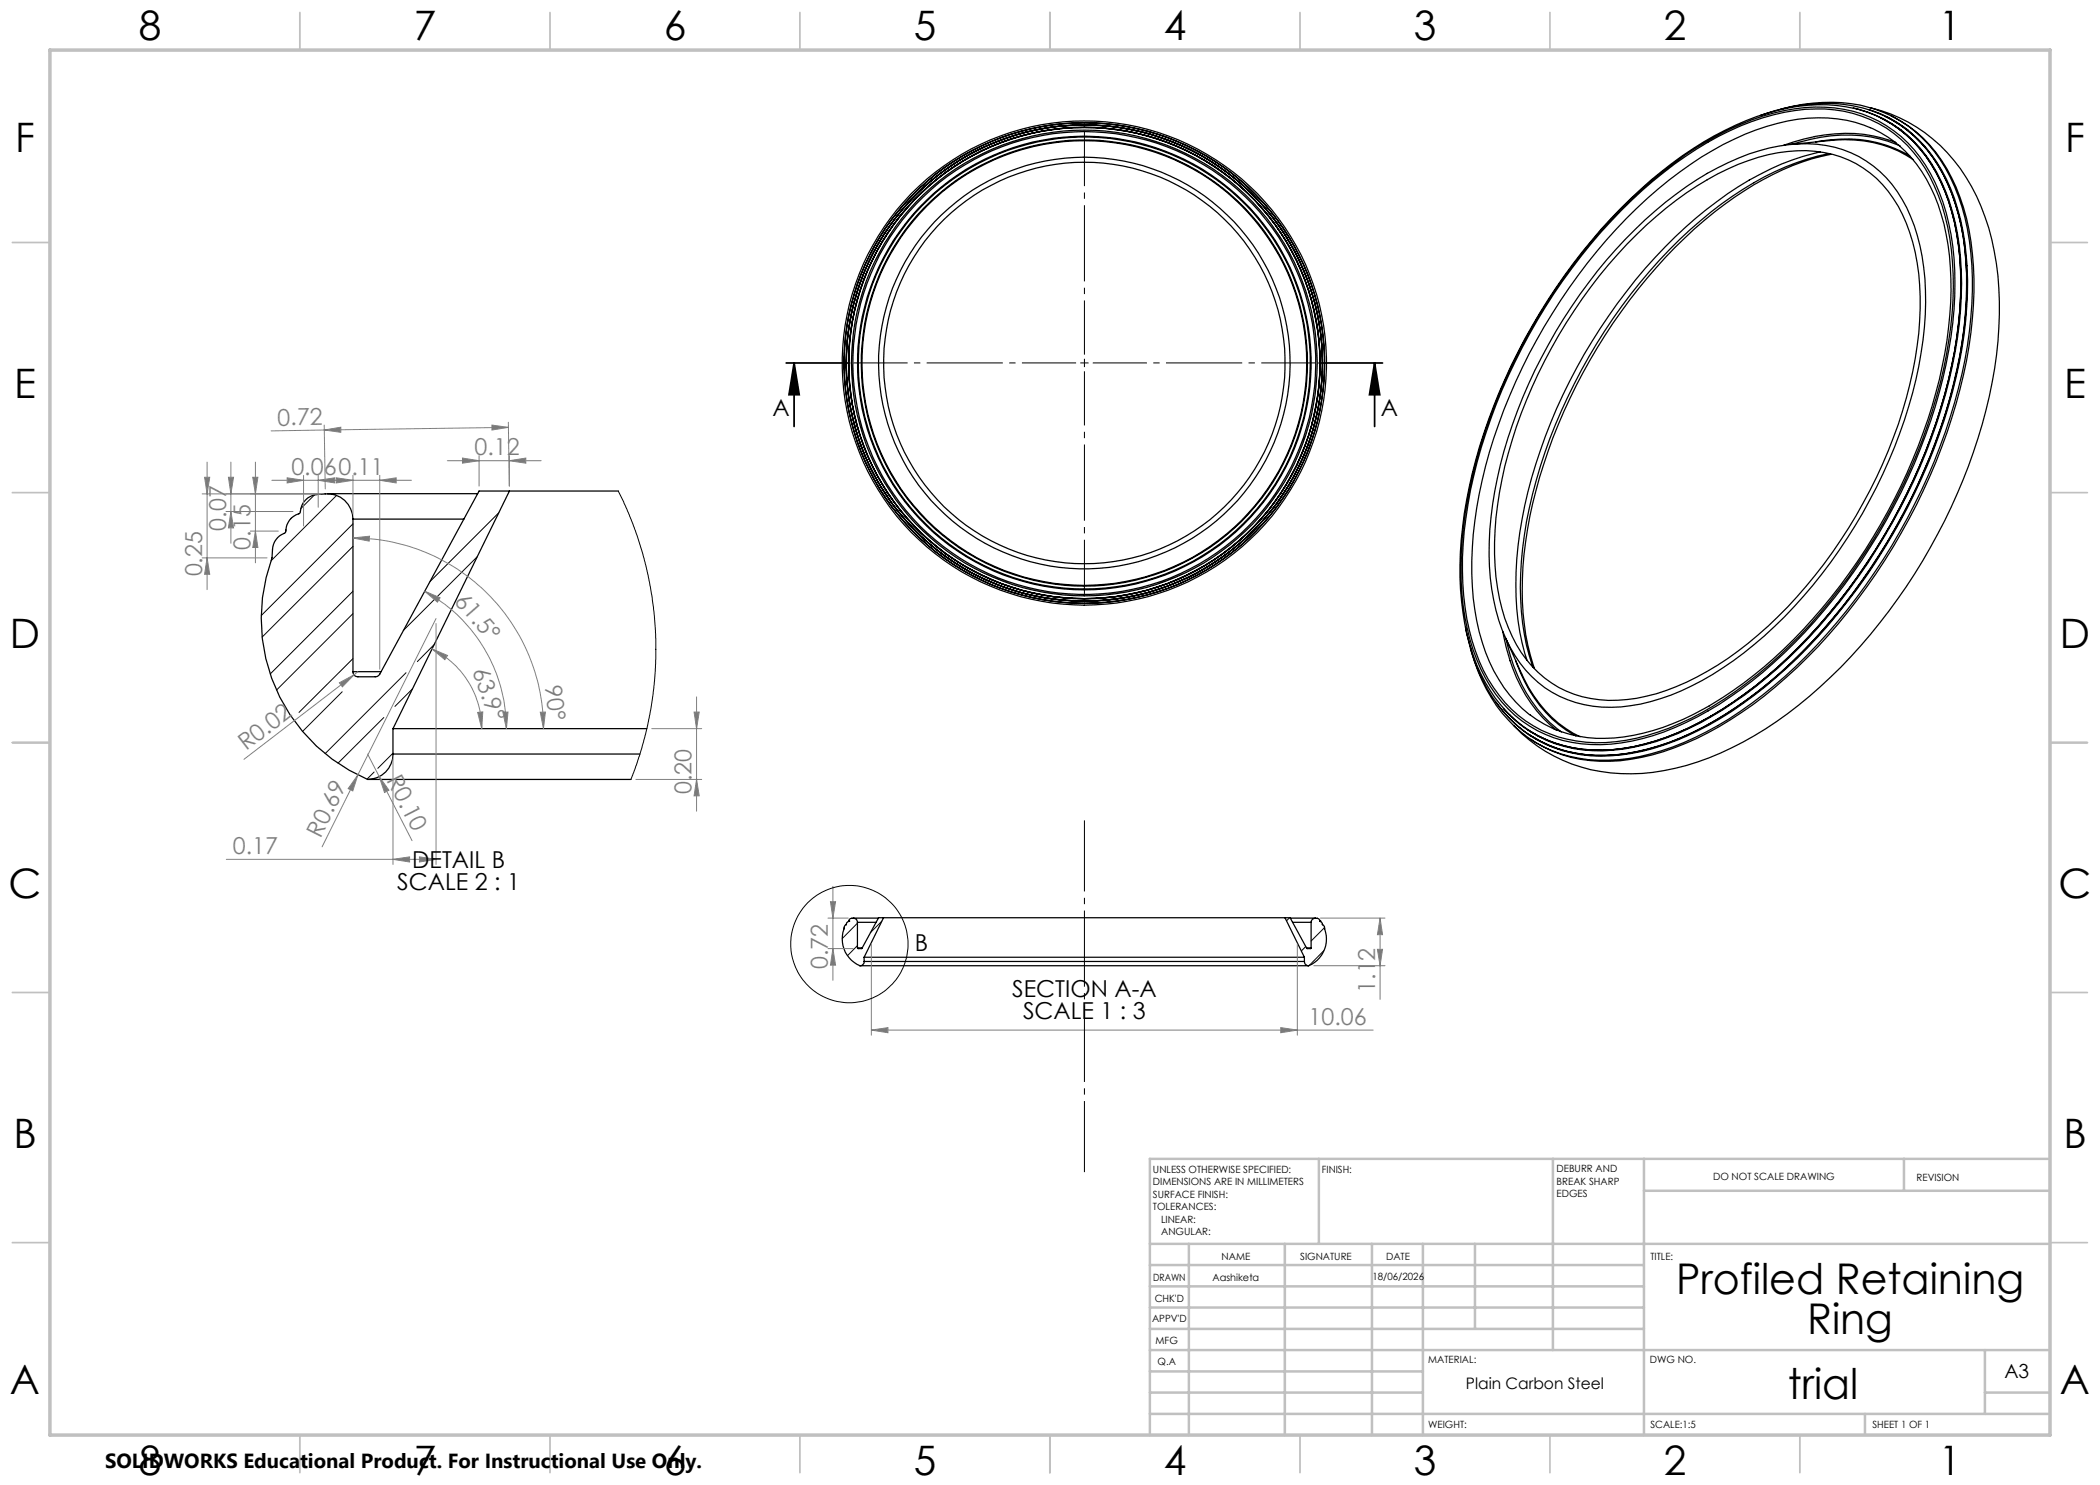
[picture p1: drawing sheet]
<svg xmlns="http://www.w3.org/2000/svg" width="420mm" height="297mm" viewBox="0 0 420 297" stroke-linecap="round" stroke-linejoin="round" font-family="sans-serif">
<g fill="none" stroke="#000" stroke-width=".25">
<path d="M358.1 28.9a64.8 64.8 0 0 1 12.8-.9 23.2 23.2 0 0 1 11.7 3.9M358.4 28.9a31 31 0 0 1 19.2-.6l2.4 .9M363.1 28.4a26.3 26.3 0 0 1 18.9 2.8M364.1 30.4a55.4 55.4 0 0 0-22.8 11.5 107.5 107.5 0 0 0-32.2 45.4 82 82 0 0 0-5.7 34.5 44 44 0 0 0 2 10.2M365.9 30.7a52.1 52.1 0 0 0-21.6 10.1 104.2 104.2 0 0 0-30.8 38.7 91 91 0 0 0-9.4 37.9 47.4 47.4 0 0 0 2.5 16.1M366.2 30.9a54.2 54.2 0 0 0-21.3 10 102.3 102.3 0 0 0-26.9 31.1 102.3 102.3 0 0 0-13.2 38.9 52.8 52.8 0 0 0 2.1 22.8M370.7 21.6a25 25 0 0 1 17.6 14.7 48.2 48.2 0 0 1 4 23 101.4 101.4 0 0 1-12.4 42.5 110.7 110.7 0 0 1-30.9 37.2 58.2 58.2 0 0 1-22.2 10.4 28 28 0 0 1-19.1-2.1 23.8 23.8 0 0 1-7-5.6M371.7 21.9a33 33 0 0 0-18.3 .7 67.5 67.5 0 0 0-25.2 15.2 116.7 116.7 0 0 0-34.4 59.7 67.8 67.8 0 0 0-.4 29.4 32.5 32.5 0 0 0 8.5 16M371.8 21.9a25.3 25.3 0 0 1 16.3 14.4 50.5 50.5 0 0 1 4 23 101.5 101.5 0 0 1-12.3 42.5 109.8 109.8 0 0 1-30.9 37l-2.2 1.6-4.5 2.8M372.8 21.7a34.6 34.6 0 0 0-20.8 1.4M372.9 21.7a25.5 25.5 0 0 1 16.6 15.1 50.3 50.3 0 0 1 3.7 23.2 102.6 102.6 0 0 1-12.6 42.7 112.3 112.3 0 0 1-28.8 35.4 60.2 60.2 0 0 1-24.5 12.2 27.6 27.6 0 0 1-22.3-3.9l-2.7-2.3M373.6 21.4a33.5 33.5 0 0 0-17.5 .5"/>
<path d="M373.7 21.5a25.2 25.2 0 0 1 16.3 13.9 48.6 48.6 0 0 1 4.5 22.8 100.8 100.8 0 0 1-10.1 39.7 117.5 117.5 0 0 1-29.7 39.3 63.2 63.2 0 0 1-26.7 14.1 28.5 28.5 0 0 1-20.9-2.8 25.1 25.1 0 0 1-4.6-3.6M373.8 21.9l.4 .1M373.9 21.5a31.8 31.8 0 0 1 22.3 19.8 56.8 56.8 0 0 1 3.4 27 107.5 107.5 0 0 1-16.7 46.5 102.2 102.2 0 0 1-29.8 31 54.2 54.2 0 0 1-24.7 8.9 31.4 31.4 0 0 1-25.6-9.6M374.5 22.2a26.1 26.1 0 0 1 15.6 15.5 52.9 52.9 0 0 1 3.2 23.7 105.1 105.1 0 0 1-13.2 42.8 114.5 114.5 0 0 1-27.1 33.2 62.3 62.3 0 0 1-24.5 12.8 29.4 29.4 0 0 1-19.4-1.4 22.2 22.2 0 0 1-5.4-3.4M376.2 23.6a26.3 26.3 0 0 1 12.8 14.6 53.1 53.1 0 0 1 3 23.7 107.4 107.4 0 0 1-15.3 45.4 106.7 106.7 0 0 1-27.8 31.5l-2.2 1.6-4.5 2.8M377.2 23.4a26.9 26.9 0 0 1 13.2 15.4 56.5 56.5 0 0 1 2.5 26.7 112.6 112.6 0 0 1-18.7 48.1 101.8 101.8 0 0 1-29.1 29.3 48.6 48.6 0 0 1-24 8.2 25.4 25.4 0 0 1-15.2-4.2M378.2 23.1a26.6 26.6 0 0 1 13 14.4 53.9 53.9 0 0 1 3.3 26.2 105.7 105.7 0 0 1-11.2 37.3 115.6 115.6 0 0 1-30.5 38.2 61.8 61.8 0 0 1-24.5 12.3 27.9 27.9 0 0 1-21.8-3.4l-.3-.2M379 28.4a28.4 28.4 0 0 1 9.8 16.4 64.7 64.7 0 0 1-.4 28.4 113.1 113.1 0 0 1-35.6 60.2 63.1 63.1 0 0 1-22.2 12.7 29.6 29.6 0 0 1-19.7-.3M379.1 28.5a24.6 24.6 0 0 0-17.5-4.9 48.2 48.2 0 0 0-21.3 7.8 100.5 100.5 0 0 0-31.5 34 105.1 105.1 0 0 0-14.2 41.6 52 52 0 0 0 3.3 25.4 25.2 25.2 0 0 0 12.5 13.2l.5 .3M379.2 28.5a30.1 30.1 0 0 0-20.5-.1l-2 .7M324.2 42.2a73.9 73.9 0 0 1 26.2-17.9 33.3 33.3 0 0 1 20.2-1.6 24.8 24.8 0 0 1 16.3 14.5 49.4 49.4 0 0 1 3.7 22.9 101.6 101.6 0 0 1-12.6 42 108.9 108.9 0 0 1-28.7 34.6 56.6 56.6 0 0 1-24.1 11.4 26.2 26.2 0 0 1-21.5-5 30.5 30.5 0 0 1-9.8-17.1 63.7 63.7 0 0 1-.3-25.2 113.8 113.8 0 0 1 24.5-51.9zM324.2 41.8a71.5 71.5 0 0 1 28.4-18.6 31.8 31.8 0 0 1 19.8-.4 25.7 25.7 0 0 1 15.4 15.6 52.5 52.5 0 0 1 3 23.5 105.9 105.9 0 0 1-16.7 47.5 101.5 101.5 0 0 1-30.3 31.5 47.9 47.9 0 0 1-23.7 8 24.9 24.9 0 0 1-23.9-15.1 49.1 49.1 0 0 1-4-22.7 100.8 100.8 0 0 1 12.2-42 116.2 116.2 0 0 1 19.8-27.3z"/>
<path d="M325.1 47.8a65.9 65.9 0 0 1 24.7-17 29.1 29.1 0 0 1 18.8-.9 22.5 22.5 0 0 1 13.5 13.4 48.1 48.1 0 0 1 2.5 24.7 98.9 98.9 0 0 1-18.5 44.5 83.5 83.5 0 0 1-25.7 23.6 38 38 0 0 1-20 5.3 21.7 21.7 0 0 1-19.2-13.6 45 45 0 0 1-3.2-21.8 95.2 95.2 0 0 1 16.3-44.7l1.7-2.4a92.5 92.5 0 0 1 9.1-11.1zM325.4 48.8a68 68 0 0 1 22.2-15.9 30.4 30.4 0 0 1 18.9-2 21.4 21.4 0 0 1 14 12 43.2 43.2 0 0 1 3.4 21.2 90.7 90.7 0 0 1-14.2 41.5 86.8 86.8 0 0 1-26.2 27.4 41.4 41.4 0 0 1-20 7 21.6 21.6 0 0 1-21.8-14.5 46.4 46.4 0 0 1-2.5-21.9 94.4 94.4 0 0 1 17.2-43.8 92.8 92.8 0 0 1 9-11zM65.5 98.7h30M101.9 98.2h-6.1l-19.8 36.6-.3 .3-.5 .3h-3.6a.97 .97 0 0 1-1-1.1M101.9 98.2h21.8M101.9 98.2l-23.3 47.5M70.6 103.8a5.1 5.1 0 0 0-5.5-5 4.6 4.6 0 0 0-4.4 1.7l-.5 1.2-.2 .9a4 4 0 0 0-2.9 3.9l-.1 .1a3.7 3.7 0 0 0-2.5 3.3l-.1 1.7a35 35 0 0 0 19.1 44.3M70.6 103.8h22.2M70.6 103.8v30.5M70.6 134.3h5.6M293.1 125.4a33.8 33.8 0 0 0 9.2 18.6M294.1 129.6a32.9 32.9 0 0 0 8.4 15.2"/>
<path d="M300.6 126.3a32.3 32.3 0 0 0 9.2 18.5l1.6 1.3M301.1 127.6a67 67 0 0 0 5.6 11.5 23.2 23.2 0 0 0 9.3 8.3M301.2 127.9a29.6 29.6 0 0 0 11.1 18.5M303.2 132.2a25.9 25.9 0 0 0 12 15M73.5 155.9h52.7M78.6 150.8a5.1 5.1 0 0 1-5.1 5.1M78.6 145.7h50.8M78.6 150.8h49.4M78.6 145.7v5.1M299.2 140.4a28.1 28.1 0 0 0 4.4 4.9M302 143a24.6 24.6 0 0 0 18.5 7 46.1 46.1 0 0 0 21.7-6.8M342.2 143.2a46.1 46.1 0 0 1-21.7 6.8 25.1 25.1 0 0 1-14.9-4.1"/>
<path d="M169.8 184.2l-.7 .8a6 6 0 0 0 2.9 8.1M169.8 184.2h.1M169.8 184.2a.88 .88 0 0 1 .9-.6 .88 .88 0 0 1 .8 .9M170.6 183.6h5M171.5 189.6h.9M171.5 184.5h3.7M171.5 184.5v5.1M172 193.1h89.7M172.8 192.3a.84 .84 0 0 1-.8 .8M172.8 191.4h88.1M172.8 192.3h88.1M172.8 191.4v.9"/>
<path d="M176.7 183.5h-1l-3.3 6.1-.8 .1-.1-.1M176.7 183.5h80.3M176.7 183.5l-3.9 7.9M257 183.5h1l3.3 6.1 .8 .1 .1-.1M257 183.5l3.9 7.9M258.1 183.6h5M258.6 184.5h3.6M260.9 192.3a.84 .84 0 0 0 .8 .8M260.9 191.4v.9M261.3 189.6h.9M262.2 184.5v5.1M264 184.2l.7 .9a6 6 0 0 1-3 8"/>
<path d="M264 184.2a.9 .9 0 0 0-1-.6 .9 .9 0 0 0-.8 .9M264 184.2h.1"/>
<circle cx="216.9" cy="72.6" r="46.3"/>
<circle cx="216.9" cy="72.6" r="41.2"/>
<circle cx="216.9" cy="72.6" r="48.1"/>
<circle cx="216.9" cy="72.6" r="47.1"/>
<circle cx="216.9" cy="72.6" r="46.6"/>
<circle cx="216.9" cy="72.6" r="48"/>
<circle cx="216.9" cy="72.6" r="40.1"/>
<circle cx="216.9" cy="72.6" r="48.4"/>
<circle cx="216.9" cy="72.6" r="44.6"/>
<circle cx="216.9" cy="72.6" r="45.4"/>
<circle cx="216.9" cy="72.6" r="47.6"/>
<circle cx="216.9" cy="72.6" r="47.7"/>
<circle cx="216.9" cy="72.6" r="45.2"/>
<circle cx="216.9" cy="72.6" r="47.2"/>
<circle cx="216.9" cy="72.6" r="44.5"/>
</g>
<g fill="none" stroke="#000" stroke-width=".2">
<path d="M62.9 99l-2.8 2.7M67.3 99.1l-13.1 13.1M123.7 98.2l2.9 6.6 2.4 7.7 1.4 6.7 .7 7.5v7.5l-.3 3.3-.7 4.5-.7 3.5-1 3.9-2.2 6.5M58.3 103.6l-.2 .2M70.6 104.8l-18.4 18.3M70.6 118.2l-16.6 16.6M70.6 109.3l-18.2 18.1M95.5 111.3l-14.9 14.8M99.8 102.5l-13.8 13.8M68.4 138.4l-7.9 7.9M70.6 131.7l-10.8 10.8M70.6 122.7l-15.3 15.3"/>
<path d="M81.2 134.5l-16.2 16.2M82.5 137.8l-3.5 3.5M86.8 128.9l-3.3 3.4M74.8 154.4l-1.4 1.4M76.8 143.5l-9.2 9.1M78.6 150.6l-3 3.1M171.5 184.6l-3 3.1M171.5 189.1l-2 2M176.4 184.3l-2.3 2.2M257.9 183.5l-.6 .6M261.2 189.3l-.9 .9M264.8 190.1l-3 3"/>
<path d="M264.9 185.5l-2.7 2.7"/>
</g>
<path d="M157.2 72.6h12.7M158.8 72.6l1 6.3h-2zM158.8 72.6v12.7M263.8 72.6h12.7M274.9 72.6l1 6.3h-2zM274.9 72.6v12.7" fill="none" stroke="#000" stroke-width=".35"/>
<g fill="none" stroke="#c0c0c0" stroke-width=".35">
<path d="M60 2.5v7.5M110 2.5v7.5M160 2.5v7.5M210 2.5v7.5M260 2.5v7.5M310 2.5v7.5M360 2.5v7.5M2.5 48.5h7.5M410 48.5h7.5M2.5 98.5h7.5M410 98.5h7.5M2.5 148.5h7.5"/>
<path d="M410 148.5h7.5M2.5 198.5h7.5M410 198.5h7.5M2.5 248.5h7.5M410 248.5h7.5M60 287v7.5M110 287v7.5M160 287v7.5M210 287v7.5M260 287v7.5M310 287v7.5M360 287v7.5"/>
</g>
<g fill="none" stroke="#c0c0c0" stroke-width=".5">
<path d="M263.8 231.8v17M310.6 231.8v38.2M328.8 231.8v55.2M328.8 238.2h81.2M380.8 231.8v6.4M410 231.8h-180v55.2M230 248.8h180M230 257.3h98.8M230 253h98.8M237.8 248.8v38.2M257 248.8v38.2M274.4 248.8v38.2"/>
<path d="M284.6 248.8v38.2M295 248.8v17M230 265.8h98.8M230 261.5h98.8M230 278.5h54.6M230 274.3h54.6M230 270h180M397 278.5h13M397 270v12.8M230 282.8h180M373 282.8v4.2"/>
</g>
<path d="M10 10h400v277h-400z" fill="none" stroke="#c0c0c0" stroke-width=".7"/>
<path d="M158.8 72.6l1 6.3h-2zM274.9 72.6l1 6.3h-2z" fill="#000"/>
<path d="M262.7 193.1h14.3M264.1 183.6h12.9M276 183.6l.5 3.3h-1zM276 183.6v16.3" fill="none" stroke="#808080" stroke-width=".2"/>
<path d="M216.9 72.6v-.8M216.9 72.6h-.8M216.9 72.6v.8M216.9 72.6h.8" fill="none" stroke="#000" stroke-width=".2" stroke-dasharray="15.2 1.3 1.3 1.3" stroke-linecap="butt"/>
<path d="M215.2 72.6h-44.5M216.9 70.9v-44.5M216.9 74.3v44.5M218.6 72.6h44.5" fill="none" stroke="#000" stroke-width=".2" stroke-dasharray="15.2 1.3 1.3 1.3" stroke-dashoffset="4.4" stroke-linecap="butt"/>
<path d="M276 183.6l.5 3.3h-1z" fill="#808080"/>
<path d="M275.5 189.9h1l-.5 3.2z" fill="none" stroke="#808080" stroke-width=".2"/>
<path d="M275.5 189.9h1l-.5 3.2z" fill="#808080"/>
<path d="M174.3 188.8v18.2M259.5 188.8v18.2M174.3 206l3.3-.5v1zM174.3 206h100.3" fill="none" stroke="#808080" stroke-width=".2"/>
<path d="M174.3 206l3.3-.5v1z" fill="#808080"/>
<path d="M256.2 205.5l3.3 .5-3.3 .5z" fill="none" stroke="#808080" stroke-width=".2"/>
<path d="M256.2 205.5l3.3 .5-3.3 .5z" fill="#808080"/>
<path d="M166.6 177.3v18.8M165.6 183.6h4.1M165.6 189.7h5.1M166.1 180.3h1l-.5 3.3z" fill="none" stroke="#808080" stroke-width=".2"/>
<path d="M166.1 180.3h1l-.5 3.3z" fill="#808080"/>
<path d="M166.6 189.7l.5 3.3h-1z" fill="none" stroke="#808080" stroke-width=".2"/>
<path d="M166.6 189.7l.5 3.3h-1z" fill="#808080"/>
<circle cx="169.9" cy="188.8" r="11.7" fill="none" stroke="#000" stroke-width=".2"/>
<path d="M139.3 139.4v22.8M127.2 155.9h13.1M130.4 145.7h9.9M138.8 142.4h1l-.5 3.3z" fill="none" stroke="#808080" stroke-width=".2"/>
<path d="M216.9 164.1v70.3" fill="none" stroke="#000" stroke-width=".2" stroke-dasharray="15.2 1.3 1.3 1.3" stroke-dashoffset="1" stroke-linecap="butt"/>
<path d="M138.8 142.4h1l-.5 3.3z" fill="#808080"/>
<path d="M139.3 155.9l.5 3.3h-1z" fill="none" stroke="#808080" stroke-width=".2"/>
<path d="M139.3 155.9l.5 3.3h-1z" fill="#808080"/>
<path d="M73.5 150.8l8.9 17.3M75.8 155.3l2 2.7-.9 .5z" fill="none" stroke="#808080" stroke-width=".2"/>
<path d="M75.8 155.3l2 2.7-.9 .5z" fill="#808080"/>
<path d="M87.2 123.7l-15.6 31.3M71.6 155l-1 3.2-1-.5zM71.6 155l-7.2 14.4" fill="none" stroke="#808080" stroke-width=".2"/>
<path d="M71.6 155l-1 3.2-1-.5z" fill="#808080"/>
<path d="M89.5 92.1h18.7M95.8 91.1v6.1M101.9 92.1l3.3-.5v1zM101.9 91.1v6.1" fill="none" stroke="#808080" stroke-width=".2"/>
<path d="M101.9 92.1l3.3-.5v1z" fill="#808080"/>
<path d="M92.5 91.6l3.3 .5-3.3 .5z" fill="none" stroke="#808080" stroke-width=".2"/>
<path d="M92.5 91.6l3.3 .5-3.3 .5z" fill="#808080"/>
<path d="M95.5 142.5l1.1-.1-.3 3.3z" fill="none" stroke="#808080" stroke-width=".2"/>
<path d="M95.5 142.5l1.1-.1-.3 3.3z" fill="#808080"/>
<path d="M86.4 129.8l3.1 1.3-.5 .8z" fill="none" stroke="#808080" stroke-width=".2"/>
<path d="M86.4 129.8l3.1 1.3-.5 .8z" fill="#808080"/>
<path d="M86.4 129.8a17.8 17.8 0 0 1 9.9 15.9M100.6 142.4h1l-.3 3.3z" fill="none" stroke="#808080" stroke-width=".2"/>
<path d="M100.6 142.4h1l-.3 3.3z" fill="#808080"/>
<path d="M84.9 118.2l3.1 1.4-.5 .8z" fill="none" stroke="#808080" stroke-width=".2"/>
<path d="M84.9 118.2l3.1 1.4-.5 .8z" fill="#808080"/>
<path d="M84.9 118.2a31.4 31.4 0 0 1 16.4 27.5M108.1 142.4h1l-.4 3.3z" fill="none" stroke="#808080" stroke-width=".2"/>
<path d="M108.1 142.4h1l-.4 3.3z" fill="#808080"/>
<path d="M70.6 107.6l3.3-.4-.1 1z" fill="none" stroke="#808080" stroke-width=".2"/>
<path d="M70.6 107.6l3.3-.4-.1 1z" fill="#808080"/>
<path d="M64.2 96.1h18.1M70.6 95.1v7.7M76 96.1l3.2-.5v1zM76 95.1v38.7M70.6 107.6a38.1 38.1 0 0 1 38.1 38.1" fill="none" stroke="#808080" stroke-width=".2"/>
<path d="M76 96.1l3.2-.5v1z" fill="#808080"/>
<path d="M67.3 95.6l3.3 .5-3.3 .5z" fill="none" stroke="#808080" stroke-width=".2"/>
<path d="M67.3 95.6l3.3 .5-3.3 .5z" fill="#808080"/>
<path d="M67.9 136.6l2.9-1.6-2.3 2.4zM70.8 135l-22 16.9M71.6 134.3l-.8 .7" fill="none" stroke="#808080" stroke-width=".2"/>
<path d="M67.9 136.6l2.9-1.6-2.3 2.4z" fill="#808080"/>
<path d="M40.4 98.8h23.7M40.9 95.5h1l-.5 3.3zM41.4 92.4v25.5M40.4 111.6h13" fill="none" stroke="#808080" stroke-width=".2"/>
<path d="M40.9 95.5h1l-.5 3.3z" fill="#808080"/>
<path d="M41.4 111.6l.5 3.3h-1z" fill="none" stroke="#808080" stroke-width=".2"/>
<path d="M41.4 111.6l.5 3.3h-1z" fill="#808080"/>
<path d="M45.2 98.8h18.9M45.7 95.5h1l-.5 3.3zM46.2 92.4v16.3M45.2 102.3h13.4" fill="none" stroke="#808080" stroke-width=".2"/>
<path d="M45.7 95.5h1l-.5 3.3z" fill="#808080"/>
<path d="M46.2 102.3l.5 3.3h-1z" fill="none" stroke="#808080" stroke-width=".2"/>
<path d="M46.2 102.3l.5 3.3h-1z" fill="#808080"/>
<path d="M50.1 98.8h14M50.6 95.5h1l-.5 3.3zM51.1 92.4v20.2M50.1 106.2h5.6" fill="none" stroke="#808080" stroke-width=".2"/>
<path d="M50.6 95.5h1l-.5 3.3z" fill="#808080"/>
<path d="M51.1 106.2l.5 3.3h-1z" fill="none" stroke="#808080" stroke-width=".2"/>
<path d="M51.1 106.2l.5 3.3h-1z" fill="#808080"/>
<path d="M87.2 124.7v48.2M78.6 151.8v21.1M45.3 171.9h41.9M78.6 171.9l3.3-.5v1z" fill="none" stroke="#808080" stroke-width=".2"/>
<path d="M78.6 171.9l3.3-.5v1z" fill="#808080"/>
<path d="M83.9 171.4l3.3 .5-3.3 .5z" fill="none" stroke="#808080" stroke-width=".2"/>
<path d="M83.9 171.4l3.3 .5-3.3 .5z" fill="#808080"/>
<path d="M54.4 96.1h15.6M60.7 95.1v10.1M63.6 96.1l3.4-.5v1zM63.6 95.1v6.4" fill="none" stroke="#808080" stroke-width=".2"/>
<path d="M63.6 96.1l3.4-.5v1z" fill="#808080"/>
<path d="M57.4 95.6l3.3 .5-3.3 .5z" fill="none" stroke="#808080" stroke-width=".2"/>
<path d="M57.4 95.6l3.3 .5-3.3 .5z" fill="#808080"/>
<path d="M64.8 85l.3 12.8M64.9 86l3.3-.6v1.1zM64.9 86l-10.7 .2M101.7 84.5l.1 12.7M101.7 85.5l-36.8 .5" fill="none" stroke="#808080" stroke-width=".2"/>
<path d="M64.9 86l3.3-.6v1.1z" fill="#808080"/>
<path d="M98.4 85l3.3 .5-3.3 .5z" fill="none" stroke="#808080" stroke-width=".2"/>
<path d="M98.4 85l3.3 .5-3.3 .5z" fill="#808080"/>
<g font-size="8.5">
<text x="335.2" y="258.8">Profiled Retaining</text>
<text x="361.4" y="266.9">Ring</text>
<text x="357.6" y="279.7">trial</text>
</g>
<g font-size="8.1">
<text x="27.7" y="8">8</text>
<text x="82.7" y="8">7</text>
<text x="132.7" y="8">6</text>
<text x="182.7" y="8">5</text>
<text x="232.7" y="8">4</text>
<text x="282.7" y="8">3</text>
<text x="332.7" y="8">2</text>
<text x="387.7" y="8">1</text>
<text x="3" y="30.4">F</text>
<text x="413" y="30.4">F</text>
<text x="2.8" y="79.6">E</text>
<text x="412.8" y="79.6">E</text>
<text x="2" y="129.6">D</text>
<text x="412" y="129.6">D</text>
<text x="1.7" y="179.6">C</text>
<text x="411.7" y="179.6">C</text>
<text x="2.7" y="229.6">B</text>
<text x="412.7" y="229.6">B</text>
<text x="2" y="278.9">A</text>
<text x="412" y="278.9">A</text>
<text x="27.7" y="295">8</text>
<text x="82.7" y="295">7</text>
<text x="132.7" y="295">6</text>
<text x="182.7" y="295">5</text>
<text x="232.7" y="295">4</text>
<text x="282.7" y="295">3</text>
<text x="332.7" y="295">2</text>
<text x="387.7" y="295">1</text>
</g>
<g font-size="4.7">
<text x="154.5" y="83.2">A</text>
<text x="276.2" y="83.2">A</text>
<text x="82.4" y="173.5">DETAIL B</text>
<text x="79.4" y="178">SCALE 2 : 1</text>
<text x="183" y="190.2">B</text>
<text x="202.4" y="199.4">SECTION A-A</text>
<text x="204.6" y="203.9">SCALE 1 : 3</text>
</g>
<g font-size="4.7" fill="#808080">
<text x="55.5" y="85.1" transform="rotate(-1 55.5 85.1)">0.72</text>
<text x="58.3" y="95">0.060.11</text>
<text x="94.9" y="91.1">0.12</text>
<text x="45.2" y="106.2" transform="rotate(-90 45.2 106.2)">0.07</text>
<text x="50.1" y="109.9" transform="rotate(-90 50.1 109.9)">0.15</text>
<text x="40.4" y="115.3" transform="rotate(-90 40.4 115.3)">0.25</text>
<text x="90.7" y="120.3" transform="rotate(49 90.7 120.3)">61.5°</text>
<text x="94.4" y="134.2" transform="rotate(70 94.4 134.2)">63.9°</text>
<text x="109" y="137.2" transform="rotate(83 109 137.2)">90°</text>
<text x="49.2" y="150.3" transform="rotate(-38 49.2 150.3)">R0.02</text>
<text x="77.2" y="155.9" transform="rotate(63 77.2 155.9)">R0.10</text>
<text x="138.3" y="158.8" transform="rotate(-90 138.3 158.8)">0.20</text>
<text x="64.1" y="167.7" transform="rotate(-63 64.1 167.7)">R0.69</text>
<text x="46.6" y="170.9">0.17</text>
<text x="165.6" y="193.8" transform="rotate(-90 165.6 193.8)">0.72</text>
<text x="275" y="198.6" transform="rotate(-90 275 198.6)">1.12</text>
<text x="261.7" y="205">10.06</text>
</g>
<text font-size="4.1" x="21" y="293.7">SOLIDWORKS Educational Product. For Instructional Use Only.</text>
<text font-size="3.9" x="400.9" y="275.5">A3</text>
<text font-size="3.2" x="293.2" y="277.9">Plain Carbon Steel</text>
<g font-size="2">
<text x="230.6" y="234.6">UNLESS OTHERWISE SPECIFIED:</text>
<text x="230.6" y="237.1">DIMENSIONS ARE IN MILLIMETERS</text>
<text x="230.6" y="239.6">SURFACE FINISH:</text>
<text x="264.4" y="234.6">FINISH:</text>
<text x="311.3" y="234.5">DEBURR AND</text>
<text x="311.3" y="237">BREAK SHARP</text>
<text x="311.3" y="239.5">EDGES</text>
<text x="342.6" y="236">DO NOT SCALE DRAWING</text>
<text x="383.3" y="236.2">REVISION</text>
<text x="230.6" y="242.1">TOLERANCES:</text>
<text x="232.2" y="244.6">LINEAR:</text>
<text x="232.2" y="247.1">ANGULAR:</text>
<text x="244.3" y="252">NAME</text>
<text x="260" y="251.9">SIGNATURE</text>
<text x="277.2" y="251.9">DATE</text>
<text x="330.1" y="251.9">TITLE:</text>
<text x="230.6" y="256.1">DRAWN</text>
<text x="242.5" y="256.1">Aashiketa</text>
<text x="274.5" y="255.9">18/06/2026</text>
<text x="230.9" y="260.3">CHK'D</text>
<text x="230.4" y="264.4">APPV'D</text>
<text x="231.1" y="268.8">MFG</text>
<text x="231.5" y="273">Q.A</text>
<text x="285.6" y="272.5">MATERIAL:</text>
<text x="330" y="272.5">DWG NO.</text>
<text x="285.6" y="285.5">WEIGHT:</text>
<text x="330.1" y="285.6">SCALE:1:5</text>
<text x="374.5" y="285.6">SHEET 1 OF 1</text>
</g>
</svg>
